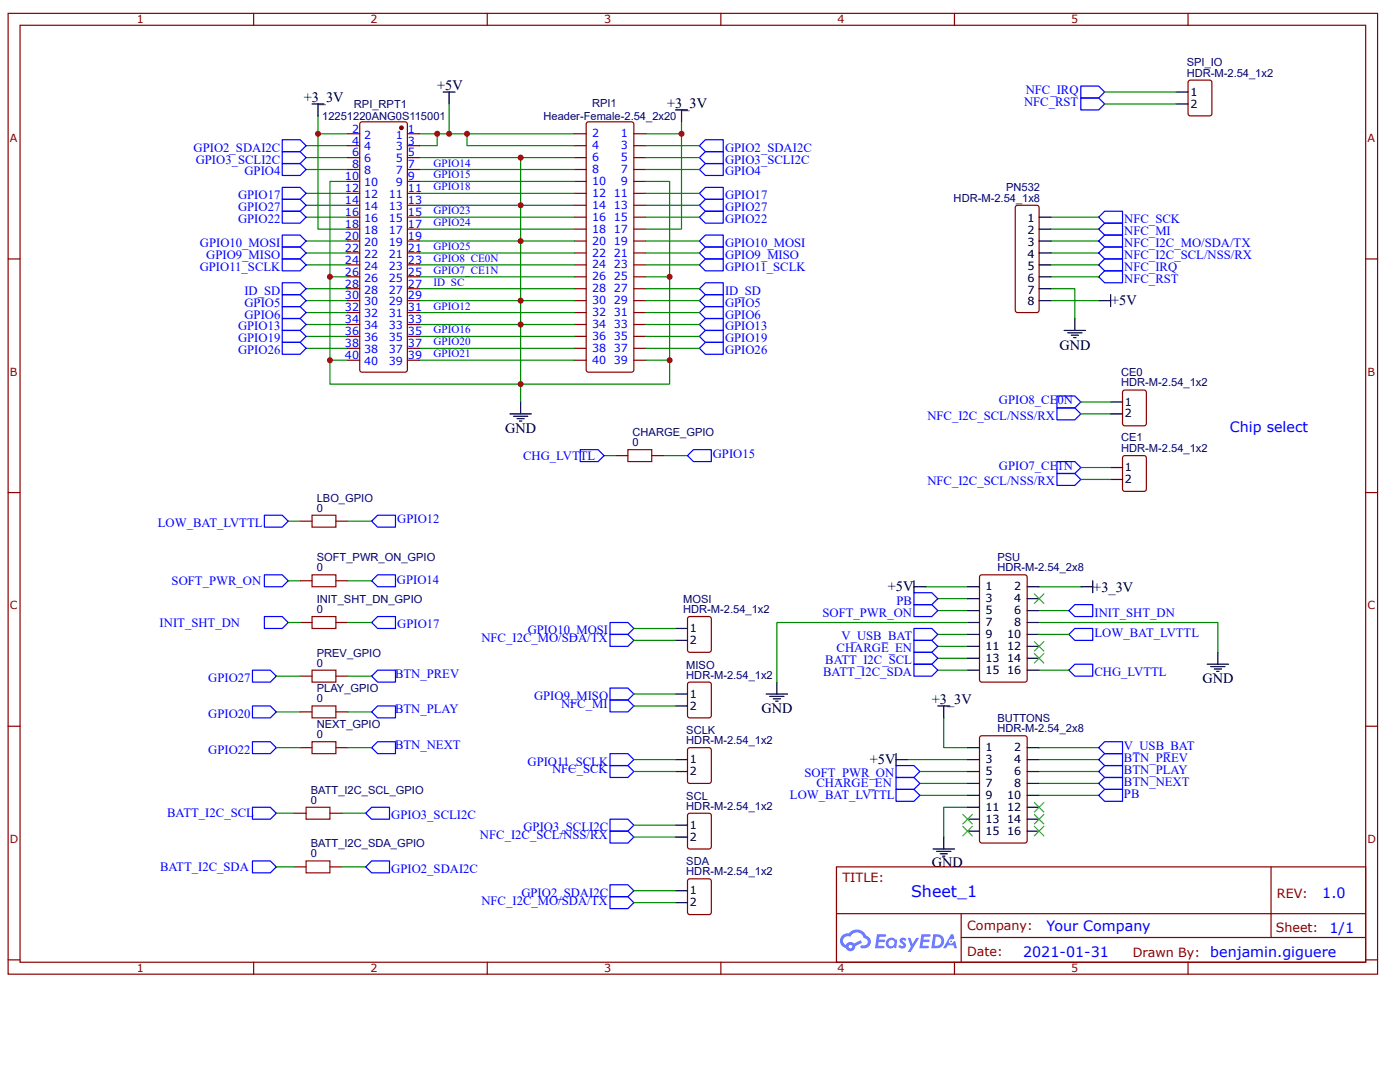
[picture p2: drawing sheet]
<svg xmlns="http://www.w3.org/2000/svg" width="279mm" height="216mm" viewBox="0 0 279 216" stroke-linecap="round" stroke-linejoin="round" font-family="sans-serif">
<g fill="none" stroke="#800" stroke-width=".24">
<path d="M1.6 2.7h273.3v191.7h-273.3zM4 5h268.5v187h-268.5zM50.6 2.7v2.3M97.2 2.7v2.3M143.9 2.7v2.3M190.5 2.7v2.3M237.1 2.7v2.3M1.6 51.7h2.4M272.5 51.7h2.4M1.6 98.3h2.4M272.5 98.3h2.4M1.6 144.9h2.4"/>
<path d="M272.5 144.9h2.4M166.9 173h105.6v19h-105.6zM253.7 173v14.1M1.6 191.5h2.4M50.6 192v2.4M97.2 192v2.4M143.9 192v2.4M167 182.3h105.5M190.5 192v2.4M191.8 187.1h80.7M191.8 182.3v9.5M237.1 192v2.4"/>
<path d="M272.5 191.5h2.4"/>
</g>
<g fill="#58f">
<path d="M179.7 187.3l.5-.2 .4 .1 .3 .2-.3 .4a.32 .32 0 0 0-.2-.3 .32 .32 0 0 0-.3 .2v.1a.8 .8 0 0 1 .6 .5 .8 .8 0 0 1-.2 .9h-.7l-.5-.3 .3-.4 .5 .3 .2-.1v-.2a.82 .82 0 0 1-.6-1.2z"/>
<path d="M181.2 187.1h.5l.4 1.3 .8-1.3h.5l-1.7 2.9h-.5l.6-1.1z"/>
<path d="M175 186.4l1.8 .1 .1 .2-.3 .2h-1.1l-.1 .6h1.1l.2 .2-.3 .3h-1l-.2 .7h1.1l.2 .1v.3l-1.9 .1z"/>
<path d="M183.9 186.4l1.8 .1v.2l-.2 .2h-1.1l-.1 .6h1l.2 .2-.2 .3h-1.1l-.1 .7h1l.2 .1v.3l-1.8 .1z"/>
<path d="M189.8 186.4h.5l.2 .9-.4 .2a.47 .47 0 0 0-.7 .2 .47 .47 0 0 0 .3 .6 .47 .47 0 0 0 .6-.4l.3-.2 .4 1.5h-.5l-.2-.6h-1.2l-.3 .6h-.6z"/>
<path d="M186.3 186.4l-.4 2.8h.9a1.42 1.42 0 0 0 1.6-1.4 1.42 1.42 0 0 0-1.7-1.4zM186.8 186.9a.93 .93 0 0 1 1.1 1 .93 .93 0 0 1-1.2 .8h-.2z"/>
<path d="M177 187.5a1.04 1.04 0 0 0 0 1.4 1.04 1.04 0 0 0 1.4 .1l.5 .2 .1-1.5-.3-.2a1 1 0 0 0-1.7 0zM177.2 188.2a.65 .65 0 0 1 1.3 0 .65 .65 0 0 1-1.3 0z"/>
<path d="M168.1 186.7a1.47 1.47 0 0 0 .7 2.5 .97 .97 0 0 0 1.1 .6 .97 .97 0 0 0 .8-1l1.3-.7-.3-.5-1.3 .7a.99 .99 0 0 0-1.6 .3 .94 .94 0 0 1-.4-1.3 .94 .94 0 0 1 1.3-.4 1.43 1.43 0 0 1 1.5-.8 1.43 1.43 0 0 1 1.2 1.1 .77 .77 0 0 1 .8 1 .77 .77 0 0 1-1.1 .4 .29 .29 0 0 0-.4 .3 .29 .29 0 0 0 .3 .3 1.34 1.34 0 0 0 1.7-.8 1.34 1.34 0 0 0-.9-1.7 2.12 2.12 0 0 0-3.5-.5l-.7 .1zM169.4 188.9a.37 .37 0 0 1 .7 0 .37 .37 0 0 1-.7 0z"/>
<circle cx="189.8" cy="187.8" r=".18"/>
</g>
<g fill="none" stroke="#00f" stroke-width=".24">
<path d="M56.3 39.8h3.6l1.2 1.2-1.2 1.2h-3.6zM56.3 37.4h3.6l1.2 1.2-1.2 1.2h-3.6zM56.3 32.6h3.6l1.2 1.2-1.2 1.2h-3.6zM56.3 30.3h3.6l1.2 1.1-1.2 1.2h-3.6zM56.3 27.9h3.6l1.2 1.2-1.2 1.2h-3.6zM140.8 27.9h3.5v2.4h-3.5l-1.2-1.2zM140.8 30.3h3.5v2.3h-3.5l-1.2-1.2zM140.8 32.6h3.5v2.4h-3.5l-1.2-1.2zM140.8 37.4h3.5v2.4h-3.5l-1.2-1.2zM140.8 39.8h3.5v2.4h-3.5l-1.2-1.2zM56.3 58.8h3.6l1.2 1.2-1.2 1.2h-3.6zM56.3 56.4h3.6l1.2 1.2-1.2 1.2h-3.6z"/>
<path d="M56.3 51.7h3.6l1.2 1.2-1.2 1.1h-3.6zM56.3 49.3h3.6l1.2 1.2-1.2 1.2h-3.6zM56.3 46.9h3.6l1.2 1.2-1.2 1.2h-3.6zM56.3 42.2h3.6l1.2 1.1-1.2 1.2h-3.6zM140.8 42.2h3.5v2.3h-3.5l-1.2-1.2zM140.8 46.9h3.5v2.4h-3.5l-1.2-1.2zM140.8 49.3h3.5v2.4h-3.5l-1.2-1.2zM140.8 51.7h3.5v2.3h-3.5l-1.2-1.1zM140.8 56.4h3.5v2.4h-3.5l-1.2-1.2zM140.8 58.8h3.5v2.4h-3.5l-1.2-1.2zM56.3 68.3h3.6l1.2 1.2-1.2 1.2h-3.6zM56.3 65.9h3.6l1.2 1.2-1.2 1.2h-3.6z"/>
<path d="M56.3 63.6h3.6l1.2 1.1-1.2 1.2h-3.6zM56.3 61.2h3.6l1.2 1.2-1.2 1.2h-3.6zM140.8 61.2h3.5v2.4h-3.5l-1.2-1.2zM140.8 63.6h3.5v2.3h-3.5l-1.2-1.2zM140.8 65.9h3.5v2.4h-3.5l-1.2-1.2zM140.8 68.3h3.5v2.4h-3.5l-1.2-1.2zM52.8 114.7h3.5l1.2 1.2-1.2 1.2h-3.5zM74.2 115.9l1.2-1.2h3.5v2.4h-3.5zM182.4 118.3h3.6l1.2 1.2-1.2 1.1h-3.6zM50.4 133.7h3.5l1.2 1.2-1.2 1.2h-3.5zM52.8 123h3.5l1.2 1.2-1.2 1.2h-3.5zM74.2 134.9l1.2-1.2h3.5v2.4h-3.5z"/>
<path d="M75.4 123h3.5v2.4h-3.5l-1.2-1.2zM182.4 132.5h3.6l1.2 1.2-1.2 1.2h-3.6zM182.4 130.2h3.6l1.2 1.1-1.2 1.2h-3.6zM182.4 125.4h3.6l1.2 1.2-1.2 1.2h-3.6zM182.4 127.8h3.6l1.2 1.2-1.2 1.2h-3.6zM182.4 120.6h3.6l1.2 1.2-1.2 1.2h-3.6zM214.5 120.6h3.6v2.4h-3.6l-1.2-1.2zM50.4 148h3.5l1.2 1.2-1.2 1.2h-3.5zM50.4 140.9h3.5l1.2 1.2-1.2 1.1h-3.5zM74.2 142.1l1.2-1.2h3.5v2.3h-3.5zM74.2 149.2l1.2-1.2h3.5v2.4h-3.5zM178.8 157.5h3.6l1.2 1.2-1.2 1.2h-3.6z"/>
<path d="M178.8 155.1h3.6l1.2 1.2-1.2 1.2h-3.6zM178.8 152.8h3.6l1.2 1.1-1.2 1.2h-3.6zM219.3 149.2l1.2-1.2h3.5v2.4h-3.5zM219.3 158.7l1.2-1.2h3.5v2.4h-3.5zM219.3 156.3l1.2-1.2h3.5v2.4h-3.5zM219.3 153.9l1.2-1.1h3.5v2.3h-3.5zM220.5 150.4h3.5v2.4h-3.5l-1.2-1.2z"/>
</g>
<g fill="none" stroke="#080" stroke-width=".24">
<path d="M61.1 31.4h8.3M61.1 38.6h8.3M61.1 33.8h8.3M61.1 29.1h8.3M63.5 26.7v19h5.9M63.5 23.1v3.6h5.9M69.4 36.2h-3.6v40.4h67.8v-40.4h-4.7M83.7 29.1h3.6v-2.4h5.9v2.4h21.4M83.7 31.4h20.2v48.8M83.7 26.7h3.6M83.7 38.6h30.9M83.7 33.8h30.9"/>
<path d="M83.7 36.2h30.9M89.6 20.7v6M93.2 26.7h21.4M103.9 31.4h10.7M128.9 26.7h7.1M128.9 31.4h10.7M128.9 38.6h10.7M128.9 33.8h10.7M128.9 29.1h10.7M136 24.3v21.4h-7.1M61.1 60h8.3M61.1 48.1h8.3"/>
<path d="M61.1 41h8.3M61.1 57.6h8.3M61.1 52.9h8.3M61.1 50.5h8.3M61.1 43.3h8.3M65.8 55.2h3.6M83.7 55.2h30.9M83.7 60h30.9M83.7 48.1h30.9M83.7 41h30.9M83.7 57.6h30.9M83.7 52.9h30.9"/>
<path d="M83.7 50.5h30.9M83.7 43.3h30.9M83.7 45.7h30.9M128.9 55.2h4.7M128.9 60h10.7M128.9 48.1h10.7M128.9 41h10.7M128.9 57.6h10.7M128.9 52.9h10.7M128.9 50.5h10.7M128.9 43.3h10.7M61.1 64.7h8.3"/>
<path d="M61.1 69.5h8.3M61.1 67.1h8.3M61.1 62.4h8.3M65.8 71.9h3.6M83.7 71.9h30.9M83.7 64.7h30.9M83.7 69.5h30.9M83.7 67.1h30.9M83.7 62.4h30.9M128.9 71.9h4.7M128.9 64.7h10.7M128.9 69.5h10.7"/>
<path d="M128.9 67.1h10.7M128.9 62.4h10.7M57.5 115.9h2.4M69.4 115.9h4.8M184.8 117.1h8.3M187.2 119.5h5.9M207.4 117.1h8.3M55.1 134.9h4.8M57.5 124.2h2.4M69.4 134.9h4.8M69.4 124.2h4.8M187.2 133.7h5.9"/>
<path d="M187.2 131.3h5.9M187.2 126.6h5.9M187.2 129h5.9M187.2 121.8h5.9M193.1 124.2h-38.1v11.9M207.4 124.2h35.7v6M207.4 121.8h5.9M55.1 149.2h4.8M55.1 142.1h4.8M69.4 149.2h4.8M69.4 142.1h4.8M181.2 151.6h11.9"/>
<path d="M183.6 158.7h9.5M183.6 156.3h9.5M183.6 153.9h9.5M188.3 143.2v6h4.8M207.4 149.2h11.9M207.4 158.7h11.9M207.4 156.3h11.9M207.4 153.9h11.9M207.4 151.6h11.9M193.1 161.1h-4.8v5.9"/>
</g>
<g fill="none" stroke="#000" stroke-width=".24">
<path d="M88.4 18.4h2.4M89.6 18.4v2.3M62.3 20.7h2.4M63.5 20.7v2.4M134.8 21.9h2.4M136 21.9v2.4M101.8 82.6h4.2M102.5 83.1h2.8M103.2 83.5h1.4M103.7 84h.4M103.9 80.2v2.4M182.4 117.1h2.4"/>
<path d="M182.4 115.9v2.4M193.1 117.1h2.4M193.1 119.5h2.4M205 117.1h2.4M205 119.5h2.4M215.7 117.1h2.4M218.1 115.9v2.4M152.9 138.5h4.3M153.6 139h2.9M154.3 139.4h1.5M154.8 139.9h.5M155 136.1v2.4"/>
<path d="M193.1 121.8h2.4M193.1 124.2h2.4M193.1 126.6h2.4M193.1 129h2.4M193.1 131.3h2.4M193.1 133.7h2.4M205 121.8h2.4M205 124.2h2.4M205 126.6h2.4M205 129h2.4M205 131.3h2.4M205 133.7h2.4"/>
<path d="M240.9 132.5h4.3M241.6 133h2.9M242.3 133.5h1.5M242.8 134h.5M243.1 130.2v2.3M178.8 151.6h2.4M178.8 150.4v2.4M187.2 140.9h2.3M188.3 140.9v2.3M193.1 151.6h2.4M193.1 149.2h2.4M193.1 153.9h2.4"/>
<path d="M193.1 156.3h2.4M193.1 158.7h2.4M205 151.6h2.4M205 149.2h2.4M205 153.9h2.4M205 156.3h2.4M205 158.7h2.4M186.2 169.4h4.3M186.9 169.9h2.9M187.6 170.4h1.5M188.1 170.8h.5M188.3 167v2.4"/>
<path d="M193.1 161.1h2.4M193.1 163.5h2.4M193.1 165.8h2.4M205 161.1h2.4M205 163.5h2.4M205 165.8h2.4"/>
</g>
<path d="M62.3 114.7h4.7v2.4h-4.7zM62.3 133.7h4.7v2.4h-4.7zM62.3 123h4.7v2.4h-4.7zM62.3 140.9h4.7v2.3h-4.7zM62.3 148h4.7v2.4h-4.7z" fill="none" stroke="#a00000" stroke-width=".24"/>
<g fill="none" stroke="#800" stroke-width=".24">
<path d="M69.4 26.7h2.4M69.4 29.1h2.4M69.4 31.4h2.4M69.4 33.8h2.4M69.4 36.2h2.4M69.4 38.6h2.4M81.3 26.7h2.4M81.3 29.1h2.4M81.3 31.4h2.4M81.3 33.8h2.4M81.3 36.2h2.4M81.3 38.6h2.4"/>
<path d="M114.6 26.7h2.4M114.6 29.1h2.4M114.6 31.4h2.4M114.6 33.8h2.4M114.6 36.2h2.4M114.6 38.6h2.4M117.1 24.5l.4-.2h8.5l.3 .1 .2 .3v49.1l-.1 .3-.3 .2h-8.6l-.3-.1-.2-.3v-49.1zM126.5 26.7h2.4M126.5 29.1h2.4M126.5 31.4h2.4M126.5 33.8h2.4M126.5 36.2h2.4"/>
<path d="M126.5 38.6h2.4M69.4 41h2.4M69.4 43.3h2.4M69.4 45.7h2.4M69.4 48.1h2.4M69.4 50.5h2.4M69.4 52.9h2.4M69.4 55.2h2.4M69.4 57.6h2.4M69.4 60h2.4M81.3 41h2.4M81.3 43.3h2.4"/>
<path d="M81.3 45.7h2.4M81.3 48.1h2.4M81.3 50.5h2.4M81.3 52.9h2.4M81.3 55.2h2.4M81.3 57.6h2.4M81.3 60h2.4M114.6 41h2.4M114.6 43.3h2.4M114.6 45.7h2.4M114.6 48.1h2.4M114.6 50.5h2.4"/>
<path d="M114.6 52.9h2.4M114.6 55.2h2.4M114.6 57.6h2.4M114.6 60h2.4M126.5 41h2.4M126.5 43.3h2.4M126.5 45.7h2.4M126.5 48.1h2.4M126.5 50.5h2.4M126.5 52.9h2.4M126.5 55.2h2.4M126.5 57.6h2.4"/>
<path d="M126.5 60h2.4M69.4 62.4h2.4M69.4 64.7h2.4M69.4 67.1h2.4M69.4 69.5h2.4M69.4 71.9h2.4M81.3 62.4h2.4M81.3 64.7h2.4M81.3 67.1h2.4M81.3 69.5h2.4M81.3 71.9h2.4M114.6 62.4h2.4"/>
<path d="M114.6 64.7h2.4M114.6 67.1h2.4M114.6 69.5h2.4M114.6 71.9h2.4M126.5 62.4h2.4M126.5 64.7h2.4M126.5 67.1h2.4M126.5 69.5h2.4M126.5 71.9h2.4M59.9 115.9h2.4M67 115.9h2.4M195.6 114.8l.4-.1h8.5l.5 .3v20.6l-.3 .5h-8.7l-.5-.3v-20.6z"/>
<path d="M59.9 134.9h2.4M59.9 124.2h2.4M67 134.9h2.4M67 124.2h2.4M59.9 142.1h2.4M59.9 149.2h2.4M67 142.1h2.4M67 149.2h2.4M195.6 147l.4-.2h8.5l.5 .3v20.6l-.3 .5h-8.7l-.5-.3v-20.6z"/>
</g>
<path d="M192.1 164.9l2 1.9M192.1 162.5l2 1.9M194.1 164.9l-2 1.9M194.1 162.5l-2 1.9M206.4 160.1l1.9 1.9M206.4 162.5l1.9 1.9M206.4 164.9l1.9 1.9M208.3 160.1l-1.9 1.9M208.3 162.5l-1.9 1.9M208.3 164.9l-1.9 1.9" fill="none" stroke="#3c3" stroke-width=".24"/>
<circle cx="80.1" cy="25.5" r=".36" fill="#800"/>
<g fill="none" stroke="#800" stroke-width=".24">
<path d="M237.2 16.1l.4-.1h3.8l.4 .2 .1 6.4-.2 .4-4.1 .1-.4-.2-.1-6.4zM71.9 24.5l.4-.2h8.5l.3 .1 .2 .3v49.1l-.1 .3-.3 .2h-8.6l-.3-.1-.2-.3v-49.1zM202.8 41.1l.3-.1h3.8h.3l.2 .3v20.6l-.1 .3-.3 .2h-3.9l-.3-.1-.2-.3v-20.6zM224.2 78l.3-.2h3.8l.4 .2 .1 6.5-.2 .4-4.1 .1-.4-.2-.1-6.5zM122.9 90.9h2.4M130.1 90.9h2.3M224.2 91.1l.3-.2h3.8l.4 .2 .1 6.5-.2 .4h-4.1l-.4-.2-.1-6.4zM59.9 104h2.4M67 104h2.4M137.3 123.2l.4-.2h3.8l.4 .2 .1 6.5-.3 .4-4 .1-.4-.3-.1-6.4zM137.3 136.2l.4-.1h3.8l.4 .2 .1 6.5-.3 .4h-4l-.4-.2-.1-6.4zM137.3 149.3l.4-.1h3.8l.4 .2 .1 6.5-.3 .3-4 .1-.4-.2-.1-6.4z"/>
<path d="M58.7 162.3h2.4M58.7 173h2.4M65.8 162.3h2.4M65.8 173h2.4M137.3 162.4l.4-.1h3.8l.4 .2 .1 6.4-.3 .4-4 .1-.4-.2-.1-6.5zM137.3 175.5l.4-.1h3.8l.4 .2 .1 6.4-.3 .4-4 .1-.4-.2-.1-6.5z"/>
<circle cx="80.1" cy="25.5" r=".36"/>
</g>
<g fill="none" stroke="#00f" stroke-width=".24">
<path d="M215.7 17.2h3.6l1.2 1.2-1.2 1.2h-3.6zM215.7 19.6h3.6l1.2 1.1-1.2 1.2h-3.6zM220.5 49.3h3.5v2.4h-3.5l-1.2-1.2zM220.5 46.9h3.5v2.4h-3.5l-1.2-1.2zM220.5 42.2h3.5v2.3h-3.5l-1.2-1.2zM220.5 44.5h3.5v2.4h-3.5l-1.2-1.2zM220.5 51.7h3.5v2.3h-3.5l-1.2-1.1zM220.5 54h3.5v2.4h-3.5l-1.2-1.2zM210.9 79h3.6l1.2 1.2-1.2 1.2h-3.6zM115.8 89.7h3.6l1.2 1.2-1.2 1.2h-3.6zM137.2 90.9l1.2-1.2h3.6v2.4h-3.6zM210.9 92.1h3.6l1.2 1.2-1.2 1.2h-3.6z"/>
<path d="M210.9 81.4h3.6l1.2 1.2-1.2 1.2h-3.6zM210.9 94.5h3.6l1.2 1.2-1.2 1.2h-3.6zM52.8 102.8h3.5l1.2 1.2-1.2 1.2h-3.5zM74.2 104l1.2-1.2h3.5v2.4h-3.5zM121.7 137.3h3.6l1.2 1.2-1.2 1.2h-3.6zM121.7 124.2h3.6l1.2 1.2-1.2 1.2h-3.6zM121.7 139.7h3.6l1.2 1.2-1.2 1.2h-3.6zM121.7 126.6h3.6l1.2 1.2-1.2 1.2h-3.6zM213.3 126.6l1.2-1.2h3.6v2.4h-3.6zM214.5 132.5h3.6v2.4h-3.6l-1.2-1.2zM121.7 150.4h3.6l1.2 1.2-1.2 1.2h-3.6zM121.7 152.8h3.6l1.2 1.1-1.2 1.2h-3.6z"/>
<path d="M50.4 161.1h3.5l1.2 1.2-1.2 1.2h-3.5zM50.4 171.8h3.5l1.2 1.2-1.2 1.2h-3.5zM74.2 161.1h3.5v2.4h-3.5l-1.2-1.2zM74.2 171.8h3.5v2.4h-3.5l-1.2-1.2zM121.7 176.5h3.6l1.2 1.2-1.2 1.2h-3.6zM121.7 163.5h3.6l1.2 1.2-1.2 1.1h-3.6zM121.7 178.9h3.6l1.2 1.2-1.2 1.2h-3.6zM121.7 165.8h3.6l1.2 1.2-1.2 1.2h-3.6z"/>
</g>
<g fill="none" stroke="#080" stroke-width=".24">
<path d="M220.5 18.4h14.2M220.5 20.7h14.2M209.8 57.6h4.7v6M209.8 60h9.5M209.8 50.5h9.5M209.8 48.1h9.5M209.8 43.3h9.5M209.8 45.7h9.5M209.8 52.9h9.5M209.8 55.2h9.5M120.6 90.9h2.3M132.4 90.9h4.8"/>
<path d="M215.7 80.2h5.9M215.7 93.3h5.9M215.7 82.6h5.9M215.7 95.7h5.9M57.5 104h2.4M69.4 104h4.8M126.5 125.4h8.3M126.5 127.8h8.3M126.5 138.5h8.3M207.4 133.7h5.9M207.4 126.6h5.9M126.5 140.9h8.3"/>
<path d="M126.5 151.6h8.3M126.5 153.9h8.3M55.1 162.3h3.6M55.1 173h3.6M68.2 162.3h4.8M68.2 173h4.8M126.5 164.7h8.3M126.5 167h8.3M126.5 177.7h8.3M126.5 180.1h8.3"/>
</g>
<g fill="none" stroke="#000" stroke-width=".24">
<path d="M234.7 18.4h2.4M234.7 20.7h2.4M207.4 60h2.4M207.4 43.3h2.4M207.4 45.7h2.4M207.4 48.1h2.4M207.4 50.5h2.4M207.4 52.9h2.4M207.4 55.2h2.4M207.4 57.6h2.4M219.3 60h2.3M221.6 58.8v2.4"/>
<path d="M212.4 65.9h4.2M213.1 66.4h2.8M213.8 66.9h1.4M214.3 67.4h.4M214.5 63.6v2.3M221.6 80.2h2.4M221.6 82.6h2.4M221.6 93.3h2.4M221.6 95.7h2.4M134.8 125.4h2.4M134.8 127.8h2.4M134.8 138.5h2.4"/>
<path d="M134.8 140.9h2.4M134.8 151.6h2.4M134.8 153.9h2.4M134.8 164.7h2.4M134.8 167h2.4M134.8 177.7h2.4M134.8 180.1h2.4"/>
</g>
<path d="M125.3 89.7h4.8v2.4h-4.8zM62.3 102.8h4.7v2.4h-4.7zM61.1 161.1h4.7v2.4h-4.7zM61.1 171.8h4.7v2.4h-4.7z" fill="none" stroke="#a00000" stroke-width=".24"/>
<path d="M206.4 118.5l1.9 1.9M208.3 118.5l-1.9 1.9M206.4 128l1.9 1.9M206.4 130.4l1.9 1.9M208.3 128l-1.9 1.9M208.3 130.4l-1.9 1.9" fill="none" stroke="#3c3" stroke-width=".24"/>
<g fill="#c00">
<circle cx="103.9" cy="41" r=".59"/>
<circle cx="103.9" cy="48.1" r=".59"/>
<circle cx="103.9" cy="60" r=".59"/>
<circle cx="103.9" cy="64.7" r=".59"/>
<circle cx="103.9" cy="76.6" r=".59"/>
<circle cx="133.6" cy="71.9" r=".59"/>
<circle cx="133.6" cy="55.2" r=".59"/>
<circle cx="136" cy="26.7" r=".59"/>
<circle cx="63.5" cy="26.7" r=".59"/>
<circle cx="65.8" cy="71.9" r=".59"/>
<circle cx="89.6" cy="26.7" r=".59"/>
<circle cx="87.3" cy="26.7" r=".59"/>
<circle cx="93.2" cy="26.7" r=".59"/>
<circle cx="65.8" cy="55.2" r=".59"/>
<circle cx="103.9" cy="31.4" r=".59"/>
</g>
<text font-size="3.2" fill="#00f" x="181.8" y="179.1">Sheet_1</text>
<g font-size="2.9">
<text x="87.2" y="17.9">+5V</text>
<text x="60.6" y="20.3">+3_3V</text>
<text x="133.2" y="21.5">+3_3V</text>
<text x="221.8" y="60.9">+5V</text>
<text x="211.4" y="69.7">GND</text>
<text x="100.8" y="86.4">GND</text>
<text x="177.2" y="118">+5V</text>
<text x="218.2" y="118">+3_3V</text>
<text x="240" y="136.3">GND</text>
<text x="151.9" y="142.3">GND</text>
<text x="186" y="140.4">+3_3V</text>
<text x="173.6" y="152.5">+5V</text>
<text x="186" y="173">GND</text>
</g>
<g font-size="2.9" fill="#00f">
<text x="245.4" y="86.2">Chip select</text>
<text x="263.9" y="179.2">1.0</text>
<text x="208.9" y="185.7">Your Company</text>
<text x="204.2" y="190.9">2021-01-31</text>
<text x="241.5" y="190.9">benjamin.giguere</text>
<text x="265.3" y="186.2">1/1</text>
</g>
<g font-size="2.5" fill="#00f">
<text x="204.4" y="21.2">NFC_RST</text>
<text x="204.7" y="18.8">NFC_IRQ</text>
<text x="38.6" y="30.3">GPIO2_SDAI2C</text>
<text x="39.1" y="32.6">GPIO3_SCLI2C</text>
<text x="48.8" y="35">GPIO4</text>
<text x="144.7" y="30.3">GPIO2_SDAI2C</text>
<text x="144.7" y="32.6">GPIO3_SCLI2C</text>
<text x="144.7" y="35">GPIO4</text>
<text x="47.5" y="39.8">GPIO17</text>
<text x="144.7" y="39.8">GPIO17</text>
<text x="47.5" y="44.5">GPIO22</text>
<text x="47.5" y="42.2">GPIO27</text>
<text x="144.7" y="42.2">GPIO27</text>
<text x="144.7" y="44.5">GPIO22</text>
<text x="224.4" y="44.5">NFC_SCK</text>
<text x="224.4" y="46.9">NFC_MI</text>
<text x="39.9" y="49.3">GPIO10_MOSI</text>
<text x="41.2" y="51.7">GPIO9_MISO</text>
<text x="144.7" y="49.3">GPIO10_MOSI</text>
<text x="144.7" y="51.7">GPIO9_MISO</text>
<text x="224.4" y="51.7">NFC_I2C_SCL/NSS/RX</text>
<text x="224.4" y="49.3">NFC_I2C_MO/SDA/TX</text>
<text x="39.9" y="54">GPIO11_SCLK</text>
<text x="48.8" y="58.8">ID_SD</text>
<text x="144.7" y="54">GPIO11_SCLK</text>
<text x="144.7" y="58.8">ID_SD</text>
<text x="224.4" y="54">NFC_IRQ</text>
<text x="224.4" y="56.4">NFC_RST</text>
<text x="47.5" y="65.9">GPIO13</text>
<text x="48.8" y="63.6">GPIO6</text>
<text x="48.8" y="61.2">GPIO5</text>
<text x="144.7" y="61.2">GPIO5</text>
<text x="144.7" y="63.6">GPIO6</text>
<text x="144.7" y="65.9">GPIO13</text>
<text x="47.5" y="70.7">GPIO26</text>
<text x="47.5" y="68.3">GPIO19</text>
<text x="144.7" y="68.3">GPIO19</text>
<text x="144.7" y="70.7">GPIO26</text>
<text x="185.1" y="83.8">NFC_I2C_SCL/NSS/RX</text>
<text x="199.4" y="80.6">GPIO8_CE0N</text>
<text x="104.4" y="91.8">CHG_LVTTL</text>
<text x="142.3" y="91.5">GPIO15</text>
<text x="199.4" y="93.7">GPIO7_CE1N</text>
<text x="185.1" y="96.9">NFC_I2C_SCL/NSS/RX</text>
<text x="31.5" y="105.2">LOW_BAT_LVTTL</text>
<text x="79.3" y="104.4">GPIO12</text>
<text x="34.3" y="116.7">SOFT_PWR_ON</text>
<text x="79.2" y="116.5">GPIO14</text>
<text x="31.9" y="125.1">INIT_SHT_DN</text>
<text x="79.3" y="125.4">GPIO17</text>
<text x="164.1" y="123">SOFT_PWR_ON</text>
<text x="178.9" y="120.6">PB</text>
<text x="218.4" y="123">INIT_SHT_DN</text>
<text x="96.1" y="128.2">NFC_I2C_MO/SDA/TX</text>
<text x="105.3" y="126.6">GPIO10_MOSI</text>
<text x="167" y="130.2">CHARGE_EN</text>
<text x="167.9" y="127.8">V_USB_BAT</text>
<text x="218.4" y="127.1">LOW_BAT_LVTTL</text>
<text x="41.6" y="136.1">GPIO27</text>
<text x="78.8" y="135.2">BTN_PREV</text>
<text x="164.3" y="134.9">BATT_I2C_SDA</text>
<text x="164.7" y="132.5">BATT_I2C_SCL</text>
<text x="218.4" y="134.9">CHG_LVTTL</text>
<text x="41.6" y="143.2">GPIO20</text>
<text x="78.8" y="142.4">BTN_PLAY</text>
<text x="106.6" y="139.7">GPIO9_MISO</text>
<text x="112" y="141.3">NFC_MI</text>
<text x="78.8" y="149.5">BTN_NEXT</text>
<text x="224.3" y="149.7">V_USB_BAT</text>
<text x="41.6" y="150.4">GPIO22</text>
<text x="105.3" y="152.8">GPIO11_SCLK</text>
<text x="110.2" y="154.3">NFC_SCK</text>
<text x="160.6" y="155.1">SOFT_PWR_ON</text>
<text x="224.3" y="154.4">BTN_PLAY</text>
<text x="224.3" y="152">BTN_PREV</text>
<text x="157.7" y="159.5">LOW_BAT_LVTTL</text>
<text x="162.9" y="157.1">CHARGE_EN</text>
<text x="224.3" y="159.2">PB</text>
<text x="224.3" y="156.8">BTN_NEXT</text>
<text x="33.4" y="163.1">BATT_I2C_SCL</text>
<text x="78.1" y="163.5">GPIO3_SCLI2C</text>
<text x="95.8" y="167.4">NFC_I2C_SCL/NSS/RX</text>
<text x="104.5" y="165.8">GPIO3_SCLI2C</text>
<text x="31.9" y="173.8">BATT_I2C_SDA</text>
<text x="78.1" y="174.2">GPIO2_SDAI2C</text>
<text x="104.1" y="178.9">GPIO2_SDAI2C</text>
<text x="96.1" y="180.5">NFC_I2C_MO/SDA/TX</text>
</g>
<g font-size="2.5" fill="#800">
<text x="168.1" y="176.1">TITLE:</text>
<text x="254.9" y="179.2">REV:</text>
<text x="193" y="185.6">Company:</text>
<text x="193" y="190.8">Date:</text>
<text x="226.1" y="190.9">Drawn By:</text>
<text x="254.6" y="186.1">Sheet:</text>
</g>
<g font-size="2.2" fill="#800">
<text x="27.3" y="4.7">1</text>
<text x="73.9" y="4.7">2</text>
<text x="120.6" y="4.7">3</text>
<text x="167.2" y="4.7">4</text>
<text x="213.8" y="4.7">5</text>
<text x="2" y="28.4">A</text>
<text x="272.9" y="28.4">A</text>
<text x="2" y="75">B</text>
<text x="272.9" y="75">B</text>
<text x="2" y="121.6">C</text>
<text x="272.9" y="121.6">C</text>
<text x="2" y="168.2">D</text>
<text x="272.9" y="168.2">D</text>
<text x="27.3" y="194">1</text>
<text x="73.9" y="194">2</text>
<text x="120.6" y="194">3</text>
<text x="167.2" y="194">4</text>
<text x="213.8" y="194">5</text>
</g>
<g font-size="2.2" fill="#000080">
<text x="236.8" y="15.3">HDR-M-2.54_1x2</text>
<text x="236.8" y="13.2">SPI_IO</text>
<text x="64.3" y="23.9">12251220ANG0S115001</text>
<text x="70.6" y="21.5">RPI_RPT1</text>
<text x="108.5" y="23.9">Header-Female-2.54_2x20</text>
<text x="118.2" y="21.4">RPI1</text>
<text x="190.3" y="40.3">HDR-M-2.54_1x8</text>
<text x="200.8" y="38.1">PN532</text>
<text x="223.8" y="77.1">HDR-M-2.54_1x2</text>
<text x="223.8" y="75">CE0</text>
<text x="126.2" y="89">0</text>
<text x="126.2" y="87">CHARGE_GPIO</text>
<text x="223.8" y="88.1">CE1</text>
<text x="223.8" y="90.2">HDR-M-2.54_1x2</text>
<text x="63.2" y="100.1">LBO_GPIO</text>
<text x="63.2" y="102.1">0</text>
<text x="63.2" y="114">0</text>
<text x="63.2" y="112">SOFT_PWR_ON_GPIO</text>
<text x="199" y="114">HDR-M-2.54_2x8</text>
<text x="199" y="112">PSU</text>
<text x="63.2" y="122.3">0</text>
<text x="63.2" y="120.3">INIT_SHT_DN_GPIO</text>
<text x="136.3" y="122.3">HDR-M-2.54_1x2</text>
<text x="136.3" y="120.3">MOSI</text>
<text x="63.2" y="131">PREV_GPIO</text>
<text x="63.2" y="133">0</text>
<text x="137" y="135.4">HDR-M-2.54_1x2</text>
<text x="137" y="133.4">MISO</text>
<text x="63.2" y="140.2">0</text>
<text x="63.2" y="138.2">PLAY_GPIO</text>
<text x="63.2" y="147.3">0</text>
<text x="63.2" y="145.3">NEXT_GPIO</text>
<text x="137" y="148.5">HDR-M-2.54_1x2</text>
<text x="137" y="146.5">SCLK</text>
<text x="199" y="146.1">HDR-M-2.54_2x8</text>
<text x="199" y="144.1">BUTTONS</text>
<text x="62" y="160.4">0</text>
<text x="62" y="158.4">BATT_I2C_SCL_GPIO</text>
<text x="137" y="161.6">HDR-M-2.54_1x2</text>
<text x="137" y="159.6">SCL</text>
<text x="62" y="171.1">0</text>
<text x="62" y="169.1">BATT_I2C_SDA_GPIO</text>
<text x="137" y="172.7">SDA</text>
<text x="137" y="174.6">HDR-M-2.54_1x2</text>
</g>
<g font-size="2.2">
<text x="237.6" y="19.1">1</text>
<text x="237.6" y="21.5">2</text>
<text x="205.1" y="44.3">1</text>
<text x="205.1" y="46.7">2</text>
<text x="205.1" y="49.1">3</text>
<text x="205.1" y="51.4">4</text>
<text x="205.1" y="53.8">5</text>
<text x="205.1" y="56.2">6</text>
<text x="205.1" y="58.6">7</text>
<text x="205.1" y="60.9">8</text>
<text x="224.5" y="80.9">1</text>
<text x="224.5" y="83.3">2</text>
<text x="224.5" y="94">1</text>
<text x="224.5" y="96.4">2</text>
<text x="196.7" y="117.8">1</text>
<text x="202.4" y="117.8">2</text>
<text x="196.7" y="120.2">3</text>
<text x="196.7" y="122.5">5</text>
<text x="196.7" y="124.9">7</text>
<text x="202.4" y="120.2">4</text>
<text x="202.4" y="122.5">6</text>
<text x="202.4" y="124.9">8</text>
<text x="137.7" y="126.1">1</text>
<text x="137.7" y="128.5">2</text>
<text x="196.7" y="127.3">9</text>
<text x="196.7" y="129.7">11</text>
<text x="201" y="127.3">10</text>
<text x="201" y="129.7">12</text>
<text x="196.7" y="132.1">13</text>
<text x="196.7" y="134.4">15</text>
<text x="201" y="132.1">14</text>
<text x="201" y="134.4">16</text>
<text x="137.7" y="139.2">1</text>
<text x="137.7" y="141.6">2</text>
<text x="196.7" y="149.9">1</text>
<text x="202.4" y="149.9">2</text>
<text x="137.7" y="152.3">1</text>
<text x="137.7" y="154.7">2</text>
<text x="196.7" y="152.3">3</text>
<text x="196.7" y="154.7">5</text>
<text x="202.4" y="152.3">4</text>
<text x="202.4" y="154.7">6</text>
<text x="196.7" y="157">7</text>
<text x="196.7" y="159.4">9</text>
<text x="196.7" y="161.8">11</text>
<text x="201" y="159.4">10</text>
<text x="201" y="161.8">12</text>
<text x="202.4" y="157">8</text>
<text x="137.7" y="165.4">1</text>
<text x="137.7" y="167.7">2</text>
<text x="196.7" y="164.2">13</text>
<text x="196.7" y="166.6">15</text>
<text x="201" y="164.2">14</text>
<text x="201" y="166.6">16</text>
<text x="137.7" y="178.4">1</text>
<text x="137.7" y="180.8">2</text>
</g>
<g font-size="2.2" fill="#00f">
<text x="70.3" y="26.5">2</text>
<text x="70.3" y="28.8">4</text>
<text x="72.7" y="27.6">2</text>
<text x="79" y="27.6">1</text>
<text x="81.4" y="28.8">3</text>
<text x="81.4" y="26.5">1</text>
<text x="118.2" y="27.4">2</text>
<text x="118.2" y="29.8">4</text>
<text x="123.9" y="27.4">1</text>
<text x="123.9" y="29.8">3</text>
<text x="68.8" y="36">10</text>
<text x="70.3" y="31.2">6</text>
<text x="70.3" y="33.6">8</text>
<text x="72.7" y="30">4</text>
<text x="72.7" y="32.4">6</text>
<text x="72.7" y="34.8">8</text>
<text x="79" y="34.8">7</text>
<text x="79" y="32.4">5</text>
<text x="79" y="30">3</text>
<text x="81.4" y="36">9</text>
<text x="81.4" y="33.6">7</text>
<text x="81.4" y="31.2">5</text>
<text x="86.5" y="35.6">GPIO15</text>
<text x="86.5" y="33.2">GPIO14</text>
<text x="118.2" y="32.2">6</text>
<text x="118.2" y="34.5">8</text>
<text x="123.9" y="32.2">5</text>
<text x="123.9" y="34.5">7</text>
<text x="68.8" y="38.3">12</text>
<text x="68.8" y="40.7">14</text>
<text x="72.7" y="37.2">10</text>
<text x="72.7" y="39.5">12</text>
<text x="72.7" y="41.9">14</text>
<text x="77.6" y="41.9">13</text>
<text x="77.6" y="39.5">11</text>
<text x="79" y="37.2">9</text>
<text x="81.4" y="40.7">13</text>
<text x="81.4" y="38.3">11</text>
<text x="86.5" y="38">GPIO18</text>
<text x="118.2" y="36.9">10</text>
<text x="118.2" y="39.3">12</text>
<text x="118.2" y="41.7">14</text>
<text x="122.5" y="39.3">11</text>
<text x="122.5" y="41.7">13</text>
<text x="123.9" y="36.9">9</text>
<text x="68.8" y="43.1">16</text>
<text x="68.8" y="45.5">18</text>
<text x="68.8" y="47.9">20</text>
<text x="72.7" y="44.3">16</text>
<text x="72.7" y="46.7">18</text>
<text x="77.6" y="46.7">17</text>
<text x="77.6" y="44.3">15</text>
<text x="81.4" y="47.9">19</text>
<text x="81.4" y="45.5">17</text>
<text x="81.4" y="43.1">15</text>
<text x="86.5" y="45.1">GPIO24</text>
<text x="86.5" y="42.7">GPIO23</text>
<text x="118.2" y="44.1">16</text>
<text x="118.2" y="46.4">18</text>
<text x="122.5" y="44.1">15</text>
<text x="122.5" y="46.4">17</text>
<text x="68.8" y="50.2">22</text>
<text x="68.8" y="52.6">24</text>
<text x="72.7" y="49.1">20</text>
<text x="72.7" y="51.4">22</text>
<text x="72.7" y="53.8">24</text>
<text x="77.6" y="53.8">23</text>
<text x="77.6" y="51.4">21</text>
<text x="77.6" y="49.1">19</text>
<text x="81.4" y="52.6">23</text>
<text x="81.4" y="50.2">21</text>
<text x="86.5" y="52.3">GPIO8_CE0N</text>
<text x="86.5" y="49.9">GPIO25</text>
<text x="118.2" y="48.8">20</text>
<text x="118.2" y="51.2">22</text>
<text x="118.2" y="53.6">24</text>
<text x="122.5" y="48.8">19</text>
<text x="122.5" y="51.2">21</text>
<text x="122.5" y="53.6">23</text>
<text x="68.8" y="55">26</text>
<text x="68.8" y="57.4">28</text>
<text x="68.8" y="59.8">30</text>
<text x="72.7" y="56.2">26</text>
<text x="72.7" y="58.6">28</text>
<text x="77.6" y="58.6">27</text>
<text x="77.6" y="56.2">25</text>
<text x="81.4" y="59.8">29</text>
<text x="81.4" y="57.4">27</text>
<text x="81.4" y="55">25</text>
<text x="86.5" y="57">ID_SC</text>
<text x="86.5" y="54.6">GPIO7_CE1N</text>
<text x="118.2" y="55.9">26</text>
<text x="118.2" y="58.3">28</text>
<text x="122.5" y="55.9">25</text>
<text x="122.5" y="58.3">27</text>
<text x="68.8" y="62.1">32</text>
<text x="68.8" y="64.5">34</text>
<text x="72.7" y="60.9">30</text>
<text x="72.7" y="63.3">32</text>
<text x="72.7" y="65.7">34</text>
<text x="77.6" y="65.7">33</text>
<text x="77.6" y="63.3">31</text>
<text x="77.6" y="60.9">29</text>
<text x="81.4" y="64.5">33</text>
<text x="81.4" y="62.1">31</text>
<text x="86.5" y="61.8">GPIO12</text>
<text x="118.2" y="60.7">30</text>
<text x="118.2" y="63.1">32</text>
<text x="118.2" y="65.5">34</text>
<text x="122.5" y="60.7">29</text>
<text x="122.5" y="63.1">31</text>
<text x="122.5" y="65.5">33</text>
<text x="68.8" y="66.9">36</text>
<text x="68.8" y="69.3">38</text>
<text x="68.8" y="71.6">40</text>
<text x="72.7" y="68.1">36</text>
<text x="72.7" y="70.5">38</text>
<text x="77.6" y="70.5">37</text>
<text x="77.6" y="68.1">35</text>
<text x="81.4" y="71.6">39</text>
<text x="81.4" y="69.3">37</text>
<text x="81.4" y="66.9">35</text>
<text x="86.5" y="71.3">GPIO21</text>
<text x="86.5" y="68.9">GPIO20</text>
<text x="86.5" y="66.5">GPIO16</text>
<text x="118.2" y="67.8">36</text>
<text x="118.2" y="70.2">38</text>
<text x="122.5" y="67.8">35</text>
<text x="122.5" y="70.2">37</text>
<text x="72.7" y="72.8">40</text>
<text x="77.6" y="72.8">39</text>
<text x="118.2" y="72.6">40</text>
<text x="122.5" y="72.6">39</text>
</g>
</svg>
